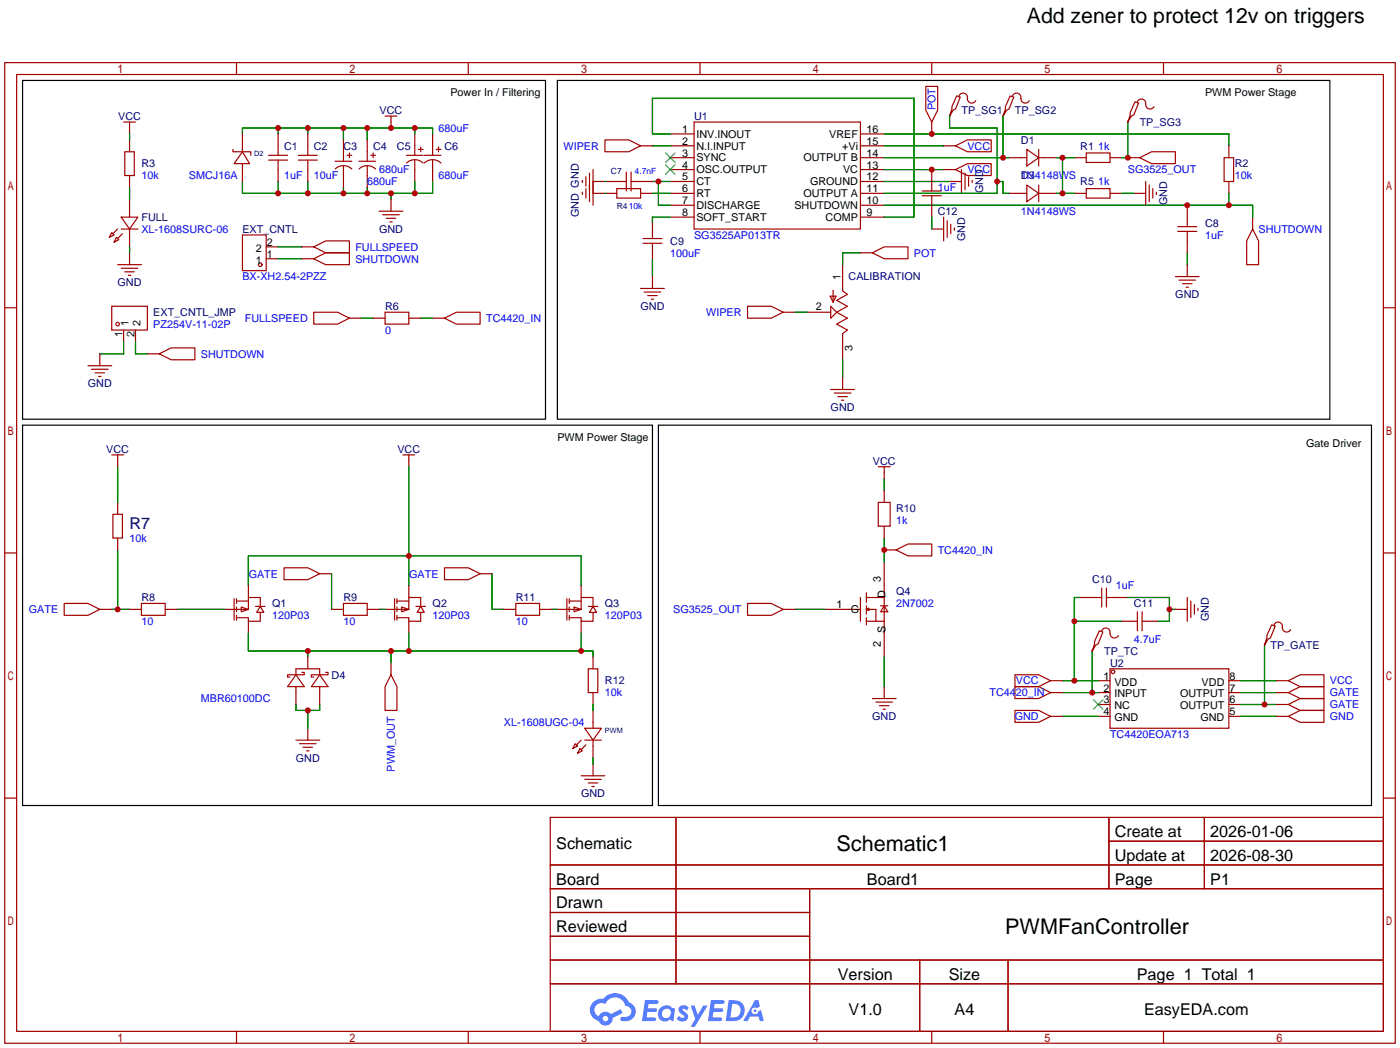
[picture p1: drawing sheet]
<svg xmlns="http://www.w3.org/2000/svg" width="299mm" height="224mm" viewBox="0 0 299 224" stroke-linecap="round" stroke-linejoin="round" font-family="sans-serif">
<g fill="none" stroke="#a10000" stroke-width=".25">
<path d="M1 13.4h297.2v209.5h-297.2zM3.6 15.9h292.1v204.5h-292.1zM50.5 13.4v2.5M100.1 13.4v2.5M149.6 13.4v2.5M199.1 13.4v2.5M248.7 13.4v2.5M1 65.8h2.6M295.7 65.8h2.5M1 118.2h2.6M295.7 118.2h2.5M1 170.5h2.6"/>
<path d="M117.6 174.7h178.1v45.7h-178.1zM144.5 174.7v35.5M237 174.7v15.2M237 179.8h58.7M257.4 174.7v15.2M295.7 170.5h2.5M117.6 184.8h178.1M117.6 189.9h178.1M117.6 195h55.4M173 189.9v30.5M117.6 205.2h178.1M117.6 200.1h55.4"/>
<path d="M117.6 210.2h178.1M196.6 205.2v15.2M215.4 205.2v15.2M50.5 220.4v2.5M100.1 220.4v2.5M149.6 220.4v2.5M199.1 220.4v2.5M248.7 220.4v2.5"/>
</g>
<g fill="#5487ff">
<path d="M145.3 215.1a1.3 1.3 0 0 1 1.9 .3l-.4 .6a.54 .54 0 0 0-.9-.3l.1 .3a1.34 1.34 0 0 1 .9 1.7 1.47 1.47 0 0 1-2.3 0l.5-.6 .8 .4a.31 .31 0 0 0 .4-.2 .31 .31 0 0 0-.3-.4 1.12 1.12 0 0 1-.7-1.8z"/>
<path d="M147.6 214.9h.9l.6 2 1.2-2h.9l-2.7 4.5h-.9l1-1.6z"/>
<path d="M137.8 213.7h1.7a1.31 1.31 0 0 1 1.2 .2 .4 .4 0 0 1-.3 .6h-1.8l-.1 .9h1.6a.4 .4 0 0 1 .4 .5 .4 .4 0 0 1-.5 .3h-1.6l-.2 1.2h1.4a.46 .46 0 0 1 .5 .1 .46 .46 0 0 1 .1 .5l-.4 .2h-2.6z"/>
<path d="M151.9 213.7h1.7a1.32 1.32 0 0 1 1.2 .2 .39 .39 0 0 1-.3 .6h-1.8l-.1 .9h1.6a.4 .4 0 0 1 .4 .5 .4 .4 0 0 1-.4 .3h-1.7l-.2 1.2h1.4a.46 .46 0 0 1 .5 .1 .46 .46 0 0 1 .1 .5l-.4 .2h-2.6z"/>
<path d="M161.3 213.7h.8l.3 1.4-.6 .3a.75 .75 0 0 0-1.1 .3 .75 .75 0 0 0 .5 1.1 .75 .75 0 0 0 .9-.7l.5-.3 .6 2.4h-.8l-.3-1h-1.8l-.5 1h-1z"/>
<path d="M155.7 213.7l-.6 4.5h1.5a2.27 2.27 0 0 0 2.6-2.3 2.27 2.27 0 0 0-2.7-2.2zM156.5 214.5a1.5 1.5 0 0 1 1.8 1.5 1.5 1.5 0 0 1-1.9 1.4h-.3z"/>
<path d="M141.2 215.4a1.6 1.6 0 0 0-.3 2.2 1.6 1.6 0 0 0 2.3 .2l.7 .4 .3-2.5-.1-.2-.5-.1a1.58 1.58 0 0 0-2.4 0zM141.8 215.9a.98 .98 0 0 1 1.6 .4 .98 .98 0 0 1-1.1 1.3 .94 .94 0 0 1-.9-.7 .94 .94 0 0 1 .4-1z"/>
<path d="M126.8 214.1a2.37 2.37 0 0 0 1.1 4 1.54 1.54 0 0 0 1.8 1 1.54 1.54 0 0 0 1.2-1.6l2.2-1.1-.5-.7-2 1a1.57 1.57 0 0 0-2.7 .5 1.5 1.5 0 0 1-.7-2.1 1.5 1.5 0 0 1 2.2-.5 2.23 2.23 0 0 1 2.3-1.5 2.23 2.23 0 0 1 2 1.9 1.16 1.16 0 0 1 1.2 1.1 1.16 1.16 0 0 1-1.1 1.2h-.7a.47 .47 0 0 0-.5 .4 .47 .47 0 0 0 .4 .5 2.17 2.17 0 0 0 2.5-.9 2.17 2.17 0 0 0-.3-2.7l-.8-.4a3.2 3.2 0 0 0-5.5-.8l-1.1 .1zM128.8 217.7a.6 .6 0 0 1 1.2 0 .6 .6 0 0 1-1.2 0z"/>
<circle cx="161.4" cy="216" r=".28"/>
</g>
<g fill="none" stroke="#a10000" stroke-width=".25">
<path d="M197.9 18.5h2.5v5l-1.3 2.6-1.2-2.6zM26.4 26.1h2.6M26.7 32.4h2v5.1h-2zM27.7 26.1v2.5M27.7 29.9v2.5M27.7 37.5v2.6M49.8 31.9v.5h3.8v.8M51.8 32.4l1.5 2.6h-3.3zM51.8 28.6v3.8M51.8 35v3.8M57.4 33.2h4.1M57.4 34.2h4.1"/>
<path d="M59.4 28.6v4.6M59.4 34.2v4.6M63.8 33.2h4M63.8 34.2h4M65.8 28.6v4.6M65.8 34.2v4.6M71.6 34.5h3.6M71.7 36.1a2.54 2.54 0 0 1 3.5 0M73.4 29.9v4.6M73.4 35.5v4.6M74.2 33.2h1M74.7 32.7v1"/>
<path d="M76.7 34.5h3.6M76.7 36.1a2.54 2.54 0 0 1 3.6 0M78.5 29.9v4.6M78.5 35.5v4.6M79.2 33.2h1.1M79.8 32.7v1M82.3 24.8h2.5M83.6 24.8v2.6M86.9 33.2h3.5M86.9 34.8a2.54 2.54 0 0 1 3.5 .1M88.6 28.6v4.6M88.6 34.2v4.6"/>
<path d="M89.4 31.9h1M89.9 31.4v1M90.7 33.2h3.5M90.7 34.8a2.54 2.54 0 0 1 3.5 .1M92.5 28.6v4.6M92.5 34.2v4.6M93.2 31.9h1M93.7 31.4v1M124.5 38.5v.5M125.2 37.8v2M126 37v6.1M126.7 36.2v7.7"/>
<path d="M126.7 38.8h7.2M129.3 29.9h5.1l2.5 1.3-2.5 1.2h-5.1zM133.9 36.7v4.1M134.9 38.8h4.5M134.9 36.7v4.1M136.9 31.2h2.5M143.3 28.6h5M143.3 31.2h5M143.3 33.7h5M143.3 36.2h5M143.3 38.8h5M148.3 26.1h35.6v22.8h-35.6z"/>
<path d="M183.9 28.6h5.1M183.9 31.2h5.1M183.9 33.7h5.1M183.9 36.2h5.1M183.9 38.8h5.1M199.1 26.1v2.5M199.1 36.2v4.6M201.7 31.2h2.5M201.7 36.2h2.5M202.9 38.8h2.6M202.9 24.6v.2M204.2 31.2l2.6-1.3h5v2.5h-5z"/>
<path d="M204.2 36.2l2.6-1.2h5v2.5h-5zM204.5 20.5l.7 .2-1 2.6-.5 .2-.8 1.3 .6-1.5v-.5zM205 20.5a.93 .93 0 0 1 1.1-.6 .93 .93 0 0 1 .7 1.1 .94 .94 0 0 0 .6 1 .94 .94 0 0 0 1.1-.5M205.5 36.2v5.1M206.2 37v3.6M207 37.8v2M207.8 38.5v.5M214.4 24.6v.2M215.6 33.7h3.9M215.9 20.5l.8 .2-1.1 2.6-.5 .2-.7 1.3 .5-1.5v-.5zM216.4 20.5a.93 .93 0 0 1 1.1-.6 .93 .93 0 0 1 .7 1.1 .94 .94 0 0 0 .7 1 .94 .94 0 0 0 1.1-.5M219.5 31.9l2.5 1.8-2.5 1.8z"/>
<path d="M219.5 39.5l2.5 1.8-2.5 1.8zM222 33.7h3.8M222 31.9v3.6M222 39.5v3.6M229.6 33.7h2.6M232.2 32.7h5v2h-5zM237.2 33.7h2.6M241 33.7h2.6M241 25.8v.3M242.6 21.8l.7 .2-1 2.6-.5 .2-.8 1.3 .6-1.5v-.6zM243.1 21.8a.93 .93 0 0 1 1.1-.6 .93 .93 0 0 1 .7 1.1 .94 .94 0 0 0 .6 1 .94 .94 0 0 0 1.1-.5M243.6 33.7l2.5-1.3h5.1v2.6h-5.1z"/>
<path d="M244.9 38.8v5.1M245.6 39.5v3.6M261.6 33.7h2.1v5.1h-2.1zM262.6 31.2v2.5M262.6 38.8v2.5M23.9 49.7l.5 .5-1 .5zM24.9 50.7l.5 .5-1 .5zM25.1 48.9l-1 1.1M25.1 56.6h5.1M25.9 46.4h3.6l-1.8 2.5zM25.9 48.9h3.6M25.9 57.3h3.6"/>
<path d="M26.2 50l-1.1 1M26.7 58.1h2M27.4 58.8h.5M27.7 42.6v3.8M27.7 48.9v3.9M27.7 54v2.6M51.8 50.2h5.1v7.6h-5.1zM56.9 55.3h2.5M56.9 52.8h2.5M64.5 55.3h2.6M64.5 52.8h2.6M67.1 52.8l2.5-1.3h5.1v2.5h-5.1z"/>
<path d="M67.1 55.3l2.5-1.3h5.1v2.6h-5.1zM81 45.1h5.1M81.8 45.9h3.5M82.5 46.7h2.1M83.3 47.4h.5M83.6 42.6v2.5M124.5 41.1v.5M125.2 40.3v2M126.7 41.3h5.1M131.8 40.3h5.1v2h-5.1zM136.9 41.3h2.5M137.4 52h4.1"/>
<path d="M137.4 51h4.1M139.4 47.7v3.3M139.4 52v3.3M139.4 59.1v2.5M143.3 41.3h5M143.3 43.9h5M143.3 46.4h5M180.1 56.6v5.5l1 .8-2.3 1.3 2.3 1.3-2.3 1.2M183.9 41.3h5.1M183.9 43.9h5.1M183.9 46.4h5.1M183.9 54h2.5"/>
<path d="M186.4 54l2.6-1.2h5.1v2.5h-5.1zM197.1 41.8h4.1M197.1 40.8h4.1M199.1 48.9h2.6M199.1 41.8v4.6M201.7 46.4v5.1M202.4 47.2v3.5M203.2 47.9v2.1M204 48.7v.5M215.6 41.3h3.9M222 41.3h3.8M229.6 41.3h2.6"/>
<path d="M232.2 40.3h5v2h-5zM237.2 41.3h2.6M242.3 41.3h2.6M246.4 40.3v2M247.1 41.1v.5M251.2 59.1h5.1M251.7 49.4h4.1M251.7 48.4h4.1M252 59.9h3.5M253.7 43.9v4.5M253.7 49.4v4.6M253.7 56.6v2.5"/>
<path d="M267.7 48.9l1.3 2.6v5.1h-2.6v-5.1zM267.7 46.4v2.5M18.8 78.2h5.1M19.6 78.9h3.5M20.3 79.7h2.1M21.3 75.6v2.6M23.9 65.5h7.6v5h-7.6zM26.4 70.5v2.6M29 70.5v2.6M31.5 75.6h2.5M34 75.6l2.6-1.3h5.1v2.6h-5.1zM67.1 66.7h5l2.6 1.3-2.6 1.3h-5z"/>
<path d="M74.7 68h2.5M79.8 68h2.5M82.3 66.7h5.1v2.6h-5.1zM87.4 68h2.5M92.5 68h2.5M95 68l2.5-1.3h5.1v2.6h-5.1zM136.9 61.6h5.1M137.7 62.4h3.5M138.4 63.2h2.1M139.2 63.9h.5M159.8 65.5h5l2.6 1.2-2.6 1.3h-5zM167.4 66.7h2.5"/>
<path d="M172.5 66.7h5M177.4 63.3h1.3l-.6 1.3zM177.5 65.5l1.3 1.2-1.3 1.3zM178.1 62v2.6M178.8 66.7l2.3 1.3-2.3 1.3 2.3 1.2-1 .8v5.6M252.7 60.6h2.1M253.5 61.4h.5M21.1 80.4h.5M23.9 97.2h2.5M25.1 97.2v2.5M86.1 97.2h2.5M87.4 97.2v2.5"/>
<path d="M177.5 83.2h5.1M178.3 84h3.6M179.1 84.8h2M179.8 85.5h.5M180.1 80.7v2.5M187.7 99.7h2.5M189 99.7v2.6M24.1 109.9h2.1v5.1h-2.1zM25.1 107.4v2.5M25.1 115v2.5M187.7 107.4h2.5v5h-2.5zM189 104.8v2.6"/>
<path d="M189 112.4v2.6M189 117.5h2.5M191.5 117.5l2.6-1.2h5v2.5h-5zM13.7 129h5.1l2.5 1.2-2.5 1.3h-5.1zM21.3 130.2h2.6M27.7 130.2h2.5M30.2 129h5.1v2.5h-5.1zM35.3 130.2h2.5M50 127.9v4.6M50.5 127.9v1.1M50.5 129.7v1M50.5 131.5v1"/>
<path d="M50.5 128.4h2.6M51.6 129.7l1.5 .5-1.5 .5zM53.1 125.1v2.6M53.1 132.8v2.5M54.6 129.6h2M55.6 129.6l.8 1.3h-1.5zM55.6 129.5v-1.8h-2.5v2.5h-5.1M55.6 131v1.8h-2.5v-.8h-2.6M60.7 121.3h5.1l2.5 1.3-2.5 1.3h-5.1zM68.3 122.6h2.6M70.9 130.2h2.5M73.4 129h5.1v2.5h-5.1z"/>
<path d="M78.5 130.2h2.5M84.3 127.9v4.6M84.8 128.4h2.6M84.8 127.9v1.1M84.8 129.7v1M84.8 131.5v1M85.9 129.7l1.5 .5-1.5 .5zM87.4 125.1v2.6M87.4 132.8v2.5M88.9 129.6h2M89.9 129.6l.8 1.3h-1.5zM89.9 129.5v-1.8h-2.5v2.5h-5.1"/>
<path d="M89.9 131v1.8h-2.5v-.8h-2.6M95 121.3h5.1l2.5 1.3-2.5 1.3h-5.1zM102.6 122.6h2.6M107.7 130.2h2.5M110.2 129h5.1v2.5h-5.1zM115.3 130.2h2.6M121.2 127.9v4.6M121.7 128.4h2.5M121.7 127.9v1.1M121.7 129.7v1M121.7 131.5v1M122.7 129.7l1.5 .5-1.5 .5z"/>
<path d="M124.2 125.1v2.6M124.2 132.8v2.5M125.7 129.6h2.1M126.7 129.6l.8 1.3h-1.5zM126.7 129.5v-1.8h-2.5v2.5h-5.1M126.7 131v1.8h-2.5v-.8h-2.5M159.8 129h5l2.6 1.2-2.6 1.3h-5zM167.4 130.2h2.5M176.3 130.2h7.6M183.9 127.7v5.1M185.2 130.2h2v2.6M185.2 127.7h3.8"/>
<path d="M185.2 126.7v2M185.2 129.5v1.7M185.2 132v1.5M185.2 132.8h3.8M185.2 130.2l.5-.2v.5zM188.2 129.5h1.5M189 129.5l.7 1.2h-1.5zM189 120.1v20.3M230.9 127.7h4.6M233.4 138.9v.2M234.9 134.8l.8 .2-1 2.6-.5 .2-.8 1.3 .5-1.5v-.5zM235.5 134.8a.93 .93 0 0 1 1.1-.6 .93 .93 0 0 1 .6 1.1 .94 .94 0 0 0 .7 1 .94 .94 0 0 0 1.1-.5"/>
<path d="M235.5 125.6v4.1M236.5 127.7h4.5M236.5 125.6v4.1M239.8 132.8h3.3M243.1 130.7v4.1M244.1 132.8h3.3M244.1 130.7v4.1M251.2 130.2h2.5M253.7 127.7v5.1M254.5 128.4v3.6M255.3 129.2v2M256 130v.5"/>
<path d="M270.3 137.6v.2M271.8 133.5l.7 .3-1 2.5-.5 .3-.7 1.2 .5-1.5v-.5zM272.3 133.5a.93 .93 0 0 1 1.1-.5 .93 .93 0 0 1 .7 1 .94 .94 0 0 0 .6 1 .94 .94 0 0 0 1.1-.5M63.2 144.2l1.8 2.5h-3.5zM63.2 158.2h5.1M63.2 144.2v-1.3h5.1v1.3M63.2 146.7v3.8M64 158.9h3.6M64.5 143.7h.5v.5h-3.5v.5h.5M64.8 159.7h2M65.8 140.4v2.5M65.8 155.6v2.6"/>
<path d="M68.3 144.2l1.8 2.5h-3.6zM68.3 146.7v3.8M69.6 143.7h.5v.5h-3.6v.5h.6M83.6 144.2l1.2 2.5v5.1h-2.5v-5.1zM83.6 141.7v2.5M122.9 158.9l.5 .5-1 .5zM124 159.9l.5 .5-1.1 .6zM124.2 158.2l-1 1M125 155.6h3.5l-1.8 2.6zM125 158.2h3.5M125.2 159.2l-1 1M125.7 142.9h2.1v5.1h-2.1z"/>
<path d="M126.7 140.4v2.5M126.7 148v2.5M126.7 151.8v3.8M126.7 158.2v3.8M186.4 149.3h5.1M187.2 150h3.6M188 150.8h2M188.7 151.6h.5M189 146.7v2.6M216.9 144.2h5.1l2.5 1.3-2.5 1.2h-5.1zM216.9 146.7h5.1l2.5 1.3-2.5 1.3h-5.1zM216.9 151.8h5.1l2.5 1.3-2.5 1.3h-5.1z"/>
<path d="M224.5 145.5h2.6M224.5 148h2.6M224.5 153.1h2.6M234.7 145.5h2.5M234.7 148h2.5M234.7 150.5h2.5M234.7 153.1h2.5M237.2 142.9h25.4v12.7h-25.4zM262.6 145.5h2.6M262.6 148h2.6M262.6 150.5h2.6M262.6 153.1h2.6"/>
<path d="M272.8 145.5h2.5M272.8 148h2.5M272.8 150.5h2.5M272.8 153.1h2.5M275.3 145.5l2.6-1.3h5.1v2.5h-5.1zM275.3 148l2.6-1.3h5.1v2.6h-5.1zM275.3 150.5l2.6-1.2h5.1v2.5h-5.1zM275.3 153.1l2.6-1.3h5.1v2.6h-5.1zM65.5 160.4h.5M124.2 165.8h5.1M125 166.5h3.5M125.7 167.3h2.1"/>
<path d="M126.5 168.1h.5M126.7 163.2v2.6"/>
<circle cx="55.6" cy="56.6" r=".38"/>
<circle cx="25.1" cy="69.3" r=".38"/>
<circle cx="237.9" cy="143.6" r=".38"/>
</g>
<g fill="none" stroke="#008700" stroke-width=".25">
<path d="M27.7 28.6v1.3M51.8 28.6v-1.2h40.7v1.2M51.8 38.8v2.5h40.7v-2.5M59.4 27.4v1.2M59.4 38.8v2.5M65.8 27.4v1.2M65.8 38.8v2.5M73.4 27.4v2.5M78.5 27.4v2.5M88.6 27.4v1.2M88.6 38.8v2.5M129.3 38.8h.1"/>
<path d="M139.4 38.8h3.9M139.4 31.2h3.9M140.7 38.8v5.1h2.6M143.3 28.6h-3.9v-7.6h55.9v25.4h-6.3M189 38.8h13.9M189 31.2h12.7M189 28.6h73.6v2.6M189 36.2h12.7M189 33.7h26.6M202.9 24.8v2.6h10.2v13.9h-24.1M213.1 38.8h1.3v2.5h1.2M214.4 24.8v8.9"/>
<path d="M225.8 33.7h3.8M227.1 33.7v7.6M241 26.1v7.6h-1.2M27.7 40.1v2.5M27.7 52.8v1.2M59.4 52.8h5.1M59.4 55.3h5.1M73.4 40.1v1.2M78.5 40.1v1.2M83.6 41.3v1.3M129.3 41.3h.1M139.4 41.3h3.9"/>
<path d="M139.4 55.3v3.8M143.3 46.4h-3.9v1.3M183.9 54h-3.8v2.6M189 43.9h78.7v2.5M199.1 46.4v2.5M225.8 41.3h3.8M239.8 41.3h2.5M253.7 54v2.6M262.6 41.3v2.6M26.4 73.1v2.5h-5.1M29 73.1v2.5h2.5M77.2 68h2.6"/>
<path d="M89.9 68h2.6M169.9 66.7h2.6M180.1 76.9v3.8M25.1 99.7v7.7M87.4 99.7v25.4M25.1 117.5v12.7M189 102.3v2.5M189 115v5.1M23.9 130.2h3.8M37.8 130.2h10.2M53.1 125.1v-6.3h71.1v6.3M53.1 135.3v3.8h73.6v1.3"/>
<path d="M65.8 139.1v1.3M70.9 122.6v7.6M81 130.2h1.3M83.6 139.1v2.6M87.4 135.3v3.8M105.2 122.6v7.6h2.5M117.9 130.2h1.2M124.2 135.3v3.8M169.9 130.2h6.4M229.6 132.8h10.2M230.9 127.7h-1.3v17.8M233.4 139.1v8.9"/>
<path d="M241 127.7h8.9v5.1h-2.5M249.9 130.2h1.3M270.3 137.8v12.7M63.2 150.5v1.3h5.1v-1.3M65.8 151.8v3.8M126.7 150.5v1.3M189 140.4v6.3M227.1 145.5h7.6M227.1 148h7.6M227.1 153.1h7.6M265.2 145.5h7.6M265.2 148h7.6"/>
<path d="M265.2 153.1h7.6M265.2 150.5h7.6M126.7 162v1.2"/>
</g>
<path d="M142.2 32.7l2.1 2M142.2 35.2l2.1 2.1M144.3 32.7l-2.1 2M144.3 35.2l-2.1 2.1M233.7 149.5l2 2.1M235.7 149.5l-2 2.1" fill="none" stroke="#3c3" stroke-width=".25"/>
<path d="M4.8 17.2h111.8v72.4h-111.8zM119.1 17.2h165.1v72.4h-165.1zM4.8 90.9h134.6v81.2h-134.6zM140.7 90.9h152.4v81.2h-152.4z" fill="none" stroke="#000" stroke-width=".25"/>
<g fill="#c00">
<circle cx="87.4" cy="118.8" r=".63"/>
<circle cx="25.1" cy="130.2" r=".63"/>
<circle cx="124.2" cy="139.1" r=".63"/>
<circle cx="87.4" cy="139.1" r=".63"/>
<circle cx="83.6" cy="139.1" r=".63"/>
<circle cx="65.8" cy="139.1" r=".63"/>
<circle cx="229.6" cy="145.5" r=".63"/>
<circle cx="229.6" cy="132.8" r=".63"/>
<circle cx="233.4" cy="148" r=".63"/>
<circle cx="270.3" cy="150.5" r=".63"/>
<circle cx="65.8" cy="151.8" r=".63"/>
<circle cx="249.9" cy="130.2" r=".63"/>
<circle cx="88.6" cy="27.4" r=".63"/>
<circle cx="83.6" cy="27.4" r=".63"/>
<circle cx="78.5" cy="27.4" r=".63"/>
<circle cx="73.4" cy="27.4" r=".63"/>
<circle cx="65.8" cy="27.4" r=".63"/>
<circle cx="59.4" cy="27.4" r=".63"/>
<circle cx="59.4" cy="41.3" r=".63"/>
<circle cx="65.8" cy="41.3" r=".63"/>
<circle cx="73.4" cy="41.3" r=".63"/>
<circle cx="78.5" cy="41.3" r=".63"/>
<circle cx="83.6" cy="41.3" r=".63"/>
<circle cx="88.6" cy="41.3" r=".63"/>
<circle cx="140.7" cy="38.8" r=".63"/>
<circle cx="199.1" cy="28.6" r=".63"/>
<circle cx="199.1" cy="36.2" r=".63"/>
<circle cx="241" cy="33.7" r=".63"/>
<circle cx="189" cy="117.5" r=".63"/>
<circle cx="262.6" cy="43.9" r=".63"/>
<circle cx="253.7" cy="43.9" r=".63"/>
<circle cx="213.1" cy="38.8" r=".63"/>
<circle cx="214.4" cy="33.7" r=".63"/>
<circle cx="227.1" cy="41.3" r=".63"/>
<circle cx="227.1" cy="33.7" r=".63"/>
</g>
<g font-size="4.6">
<text x="178.8" y="181.8">Schematic1</text>
<text x="214.8" y="199.6">PWMFanController</text>
</g>
<text font-size="4.5" x="219.5" y="4.9">Add zener to protect 12v on triggers</text>
<text font-size="3.5" fill="#000080" x="27.7" y="113">R7</text>
<g font-size="3.5">
<text x="238.3" y="178.9">Create at</text>
<text x="258.7" y="178.9">2026-01-06</text>
<text x="118.9" y="181.4">Schematic</text>
<text x="238.3" y="184">Update at</text>
<text x="258.7" y="184">2026-08-30</text>
<text x="118.9" y="189">Board</text>
<text x="185.3" y="189">Board1</text>
<text x="238.3" y="189">Page</text>
<text x="258.7" y="189">P1</text>
<text x="118.9" y="194.1">Drawn</text>
<text x="118.9" y="199.2">Reviewed</text>
<text x="179.1" y="209.4">Version</text>
<text x="202.8" y="209.4">Size</text>
<text x="243" y="209.4">Page 1 Total 1</text>
<text x="181.4" y="217">V1.0</text>
<text x="204" y="217">A4</text>
<text x="244.5" y="217">EasyEDA.com</text>
</g>
<g font-size="2.3">
<text x="96.3" y="20.5">Power In / Filtering</text>
<text x="257.6" y="20.5">PWM Power Stage</text>
<text x="145.8" y="28.4">1</text>
<text x="148.8" y="29.4">INV.INOUT</text>
<text x="177.2" y="29.4">VREF</text>
<text x="185.2" y="28.4">16</text>
<text x="145.8" y="30.9">2</text>
<text x="145.8" y="33.5">3</text>
<text x="148.8" y="31.9">N.I.INPUT</text>
<text x="148.8" y="34.5">SYNC</text>
<text x="171.7" y="34.5">OUTPUT B</text>
<text x="180" y="31.9">+Vi</text>
<text x="185.2" y="33.5">14</text>
<text x="185.2" y="30.9">15</text>
<text x="145.8" y="36">4</text>
<text x="145.8" y="38.6">5</text>
<text x="145.8" y="41.1">6</text>
<text x="148.8" y="37">OSC.OUTPUT</text>
<text x="148.8" y="39.6">CT</text>
<text x="173.1" y="39.6">GROUND</text>
<text x="180.2" y="37">VC</text>
<text x="185.2" y="41.1">11</text>
<text x="185.2" y="38.6">12</text>
<text x="185.2" y="36">13</text>
<text x="145.8" y="43.6">7</text>
<text x="145.8" y="46.2">8</text>
<text x="148.8" y="42.1">RT</text>
<text x="148.8" y="44.6">DISCHARGE</text>
<text x="148.8" y="47.2">SOFT_START</text>
<text x="169.8" y="44.6">SHUTDOWN</text>
<text x="171.7" y="42.1">OUTPUT A</text>
<text x="176.5" y="47.2">COMP</text>
<text x="185.2" y="46.2">9</text>
<text x="185.2" y="43.6">10</text>
<text x="54.7" y="53.8">2</text>
<text x="57" y="52.5">2</text>
<text x="54.7" y="56.3">1</text>
<text x="57" y="55.1">1</text>
<text x="179.6" y="59.7" transform="rotate(-90 179.6 59.7)">1</text>
<text x="26.2" y="71.9" transform="rotate(-90 26.2 71.9)">1</text>
<text x="27.5" y="69.6" transform="rotate(-90 27.5 69.6)">1</text>
<text x="28.7" y="71.9" transform="rotate(-90 28.7 71.9)">2</text>
<text x="30" y="69.6" transform="rotate(-90 30 69.6)">2</text>
<text x="174.4" y="66.3">2</text>
<text x="182.2" y="75" transform="rotate(-90 182.2 75)">3</text>
<text x="119.1" y="94.2">PWM Power Stage</text>
<text x="279.1" y="95.5">Gate Driver</text>
<text x="188.3" y="124.4" transform="rotate(-90 188.3 124.4)">3</text>
<text x="178.8" y="130">1</text>
<text x="181.9" y="131">G</text>
<text x="189.3" y="127.8" transform="rotate(-90 189.3 127.8)">D</text>
<text x="189.3" y="135.3" transform="rotate(-90 189.3 135.3)">S</text>
<text x="188.3" y="138.3" transform="rotate(-90 188.3 138.3)">2</text>
<text x="235.8" y="145.2">1</text>
<text x="235.8" y="147.8">2</text>
<text x="238.2" y="146.5">VDD</text>
<text x="238.2" y="149">INPUT</text>
<text x="252.2" y="149">OUTPUT</text>
<text x="256.8" y="146.5">VDD</text>
<text x="262.8" y="147.8">7</text>
<text x="262.8" y="145.2">8</text>
<text x="235.8" y="150.3">3</text>
<text x="235.8" y="152.9">4</text>
<text x="238.2" y="151.6">NC</text>
<text x="238.2" y="154.1">GND</text>
<text x="252.2" y="151.6">OUTPUT</text>
<text x="256.6" y="154.1">GND</text>
<text x="262.8" y="152.9">5</text>
<text x="262.8" y="150.3">6</text>
</g>
<g font-size="2.3" fill="#00f">
<text x="199.9" y="23.5" transform="rotate(-90 199.9 23.5)">POT</text>
<text x="93.7" y="28.2">680uF</text>
<text x="120.4" y="32">WIPER</text>
<text x="206.8" y="32">VCC</text>
<text x="234.7" y="32">1k</text>
<text x="30.2" y="38.3">10k</text>
<text x="40.4" y="38.3">SMCJ16A</text>
<text x="60.7" y="38.3">1uF</text>
<text x="67.1" y="38.3">10uF</text>
<text x="78.5" y="39.6">680uF</text>
<text x="81" y="37">680uF</text>
<text x="93.7" y="38.3">680uF</text>
<text x="200.4" y="40.9">1uF</text>
<text x="206.8" y="37">VCC</text>
<text x="218.2" y="38.3">1N4148WS</text>
<text x="234.7" y="39.6">1k</text>
<text x="241" y="37">SG3525_OUT</text>
<text x="263.9" y="38.3">10k</text>
<text x="218.2" y="45.9">1N4148WS</text>
<text x="30.2" y="49.7">XL-1608SURC-06</text>
<text x="75.9" y="53.6">FULLSPEED</text>
<text x="148.3" y="51">SG3525AP013TR</text>
<text x="257.6" y="51">1uF</text>
<text x="269" y="49.7">SHUTDOWN</text>
<text x="51.8" y="59.9">BX-XH2.54-2PZZ</text>
<text x="75.9" y="56.1">SHUTDOWN</text>
<text x="143.3" y="54.8">100uF</text>
<text x="195.3" y="54.8">POT</text>
<text x="32.8" y="70.1">PZ254V-11-02P</text>
<text x="52.3" y="68.8">FULLSPEED</text>
<text x="82.3" y="71.3">0</text>
<text x="103.9" y="68.8">TC4420_IN</text>
<text x="150.9" y="67.5">WIPER</text>
<text x="42.9" y="76.4">SHUTDOWN</text>
<text x="191.5" y="112">1k</text>
<text x="27.7" y="115.8">10k</text>
<text x="200.4" y="118.3">TC4420_IN</text>
<text x="53.1" y="123.4">GATE</text>
<text x="87.4" y="123.4">GATE</text>
<text x="238.5" y="125.9">1uF</text>
<text x="6.2" y="131">GATE</text>
<text x="143.9" y="131">SG3525_OUT</text>
<text x="191.5" y="129.8">2N7002</text>
<text x="30.2" y="133.6">10</text>
<text x="58.2" y="132.3">120P03</text>
<text x="73.4" y="133.6">10</text>
<text x="92.5" y="132.3">120P03</text>
<text x="110.2" y="133.6">10</text>
<text x="129.3" y="132.3">120P03</text>
<text x="242.3" y="137.4">4.7uF</text>
<text x="129.3" y="148.8">10k</text>
<text x="211.5" y="148.8">TC4420_IN</text>
<text x="217.1" y="146.3">VCC</text>
<text x="284.2" y="146.3">VCC</text>
<text x="284.2" y="148.8">GATE</text>
<text x="42.9" y="150.1">MBR60100DC</text>
<text x="107.7" y="155.2">XL-1608UGC-04</text>
<text x="216.9" y="153.9">GND</text>
<text x="284.2" y="151.3">GATE</text>
<text x="284.2" y="153.9">GND</text>
<text x="237.2" y="157.7">TC4420EOA713</text>
<text x="84.4" y="164.9" transform="rotate(-90 84.4 164.9)">PWM_OUT</text>
</g>
<g font-size="2.3" fill="#000080">
<text x="25.2" y="25.6">VCC</text>
<text x="81.1" y="24.3">VCC</text>
<text x="148.3" y="25.6">U1</text>
<text x="205.5" y="24.3">TP_SG1</text>
<text x="216.9" y="24.3">TP_SG2</text>
<text x="243.6" y="26.9">TP_SG3</text>
<text x="30.2" y="35.8">R3</text>
<text x="60.7" y="32">C1</text>
<text x="67.1" y="32">C2</text>
<text x="73.4" y="32">C3</text>
<text x="79.8" y="32">C4</text>
<text x="84.8" y="32">C5</text>
<text x="95" y="32">C6</text>
<text x="218.2" y="30.7">D1</text>
<text x="230.9" y="32">R1</text>
<text x="263.9" y="35.8">R2</text>
<text x="210.1" y="41.3" transform="rotate(-90 210.1 41.3)">GND</text>
<text x="218.2" y="38.3">D3</text>
<text x="230.9" y="39.6">R5</text>
<text x="30.2" y="47.2">FULL</text>
<text x="123.7" y="46.4" transform="rotate(-90 123.7 46.4)">GND GND</text>
<text x="200.4" y="45.9">C12</text>
<text x="249.5" y="43.9" transform="rotate(-90 249.5 43.9)">GND</text>
<text x="51.8" y="49.7">EXT_CNTL</text>
<text x="81" y="49.7">GND</text>
<text x="143.3" y="52.3">C9</text>
<text x="206.3" y="51.5" transform="rotate(-90 206.3 51.5)">GND</text>
<text x="257.6" y="48.5">C8</text>
<text x="181.4" y="59.9">CALIBRATION</text>
<text x="25.1" y="61.2">GND</text>
<text x="251.2" y="63.7">GND</text>
<text x="32.8" y="67.5">EXT_CNTL_JMP</text>
<text x="82.3" y="66.3">R6</text>
<text x="136.9" y="66.3">GND</text>
<text x="18.8" y="82.8">GND</text>
<text x="177.5" y="87.8">GND</text>
<text x="22.7" y="96.7">VCC</text>
<text x="84.9" y="96.7">VCC</text>
<text x="186.5" y="99.3">VCC</text>
<text x="191.5" y="109.4">R10</text>
<text x="233.4" y="124.7">C10</text>
<text x="30.2" y="128.5">R8</text>
<text x="58.2" y="129.8">Q1</text>
<text x="73.4" y="128.5">R9</text>
<text x="92.5" y="129.8">Q2</text>
<text x="110.2" y="128.5">R11</text>
<text x="129.3" y="129.8">Q3</text>
<text x="191.5" y="127.2">Q4</text>
<text x="242.3" y="129.8">C11</text>
<text x="258.4" y="132.8" transform="rotate(-90 258.4 132.8)">GND</text>
<text x="236" y="139.9">TP_TC</text>
<text x="237.2" y="142.5">U2</text>
<text x="271.5" y="138.6">TP_GATE</text>
<text x="70.9" y="145">D4</text>
<text x="129.3" y="146.3">R12</text>
<text x="186.4" y="153.9">GND</text>
<text x="63.2" y="162.8">GND</text>
<text x="124.2" y="170.4">GND</text>
</g>
<g font-size="1.8" fill="#000080">
<text x="130.6" y="37.1">C7</text>
<text x="131.8" y="44.8">R410k</text>
</g>
<text font-size="1.8" fill="#00f" x="135.6" y="37.1">4.7nF</text>
<g font-size="1.6" fill="#000080">
<text x="54.4" y="33.4">D2</text>
<text x="129.3" y="156.6">PWM</text>
</g>
</svg>
